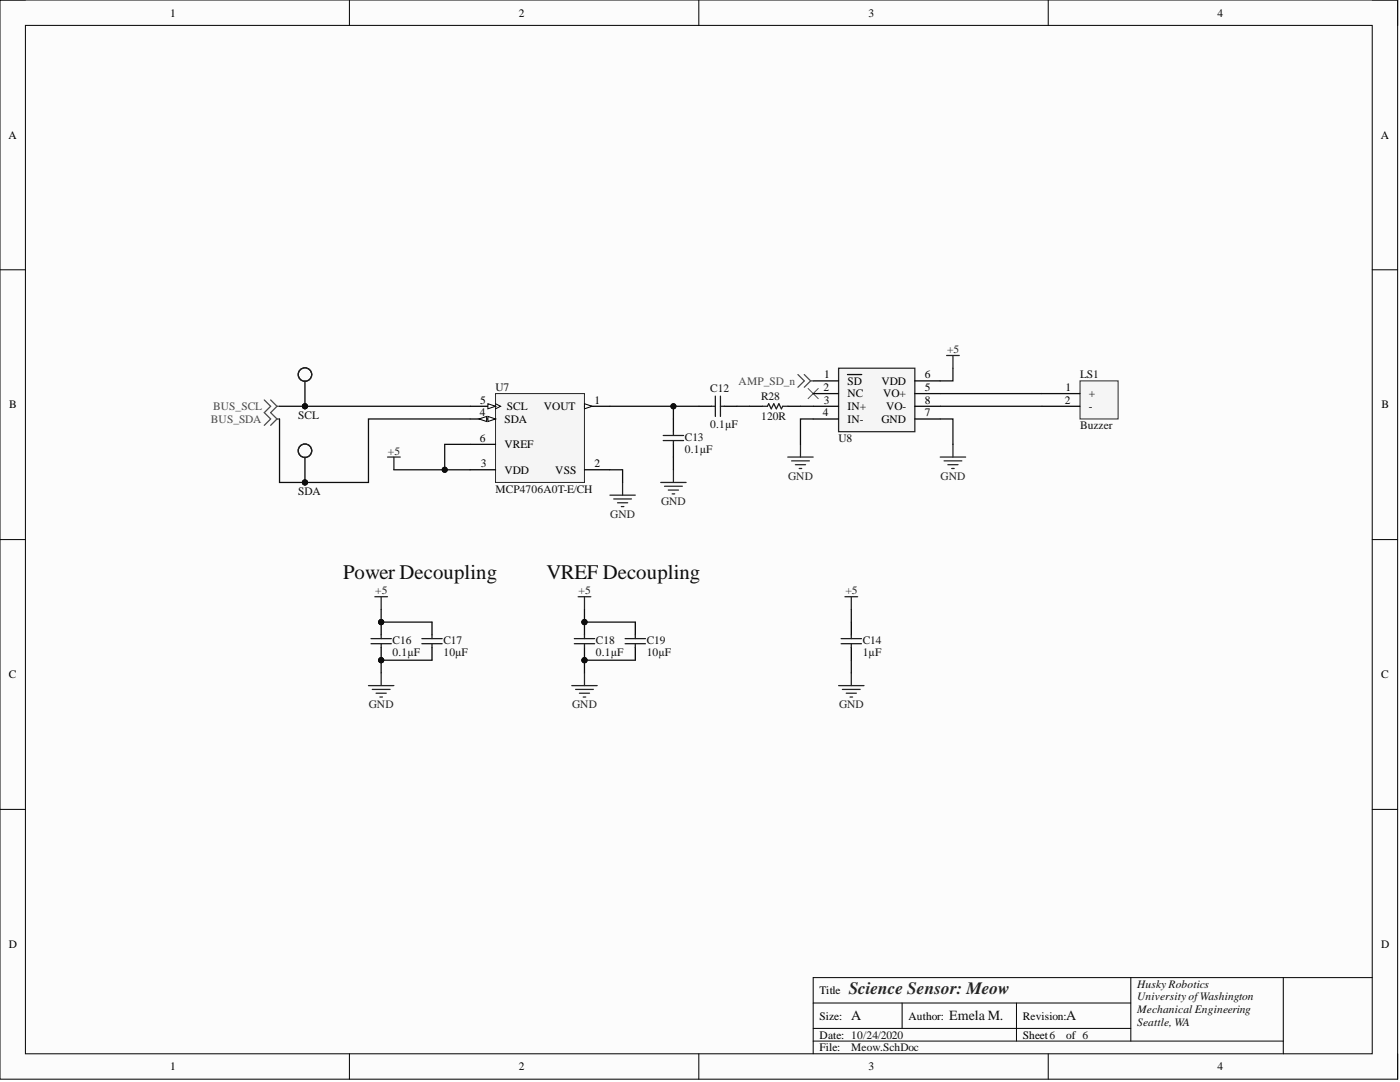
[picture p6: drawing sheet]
<svg xmlns="http://www.w3.org/2000/svg" width="279mm" height="216mm" viewBox="0 0 279 216" stroke-linecap="round" stroke-linejoin="round" font-family="sans-serif">
<path d="M0 0h278.9v215.3h-278.9z" fill-rule="evenodd" fill="#fcfcfc"/>
<path d="M0 0h278.9v215.3h-278.9z" fill="none" stroke="#000" stroke-width=".2"/>
<path d="M5.1 5.1h268.8v205.2h-268.8z" fill-rule="evenodd" fill="#fcfcfc"/>
<g fill="none" stroke="#000" stroke-width=".2">
<path d="M0 0h5.1M5.1 5.1h268.8v205.2h-268.8zM69.7 0v5.1M139.5 0v5.1M209.2 0v5.1M273.9 0h5v5.1M0 53.8h5.1M273.9 53.8h5M0 107.7h5.1M273.9 107.7h5M0 161.5h5.1M273.9 161.5h5"/>
<path d="M225.7 195.1v12.6M256.1 195.1v15.2M273.9 195.1h-111.6v15.2M69.7 210.3v5M139.5 210.3v5M162.3 200.1h63.4M162.3 207.7h93.8M162.3 205.2h63.4M180 200.1v5.1M202.9 200.1v7.6M209.2 210.3v5M278.9 210.3v5"/>
</g>
<path d="M77.3 91.2h2.6M78.6 91.2v2.5" fill="none" stroke="#262626" stroke-width=".25"/>
<path d="M52.7 79.8l1.3 1.3-1.3 1.2 1.3 1.3-1.3 1.3M54 79.8l1.3 1.3M55.3 81.1l-1.3 1.2 1.3 1.3M55.3 81.1h.5M55.3 83.6l-1.3 1.3M55.3 83.6h.5" fill="none" stroke="#4c4c4c" stroke-width=".25"/>
<path d="M98.9 78.5h17.7v17.8h-17.7z" fill-rule="evenodd" fill="#f5f5f5"/>
<path d="M98.9 78.5h17.7v17.8h-17.7z" fill="none" stroke="#262626" stroke-width=".2"/>
<path d="M116.6 81.1h5.1" fill="none" stroke="#000" stroke-width=".25"/>
<path d="M116.6 80.6l1.6 .5-1.6 .5z" fill="#fbfbfb"/>
<path d="M116.6 80.6l1.6 .5-1.6 .5z" fill="none" stroke="#000" stroke-width=".2"/>
<path d="M93.8 88.7h5.1M93.8 83.6h5.1M116.6 93.7h5.1" fill="none" stroke="#000" stroke-width=".25"/>
<path d="M97.4 83.1l1.5 .5-1.5 .5z" fill="#fbfbfb"/>
<path d="M97.4 83.1l1.5 .5-1.5 .5z" fill="none" stroke="#000" stroke-width=".2"/>
<path d="M95.6 83.6l1.5-.5v1z" fill="#fbfbfb"/>
<path d="M95.6 83.6l1.5-.5v1z" fill="none" stroke="#000" stroke-width=".2"/>
<path d="M93.8 81.1h5.1" fill="none" stroke="#000" stroke-width=".25"/>
<path d="M97.4 80.6l1.5 .5-1.5 .5z" fill="#fbfbfb"/>
<path d="M97.4 80.6l1.5 .5-1.5 .5zM98.9 80.6l1 .5-1 .5" fill="none" stroke="#000" stroke-width=".2"/>
<path d="M93.8 93.7h5.1" fill="none" stroke="#000" stroke-width=".25"/>
<path d="M121.7 98.8h5.1M122.5 99.6h3.5M124.3 96.3v2.5M131.9 96.3h5M132.6 97h3.6M133.4 97.8h2M134.1 98.5h.5M134.4 93.7v2.6M123.2 100.3h2.1M124 101.1h.5" fill="none" stroke="#262626" stroke-width=".25"/>
<path d="M215.5 76h7.6v7.6h-7.6z" fill-rule="evenodd" fill="#f5f5f5"/>
<path d="M215.5 76h7.6v7.6h-7.6z" fill="none" stroke="#262626" stroke-width=".2"/>
<path d="M207.9 78.5h7.6M207.9 81.1h7.6" fill="none" stroke="#000" stroke-width=".25"/>
<path d="M161.3 77.5l2 2M163.3 77.5l-2 2" fill="none" stroke="#4c4c4c" stroke-width=".2"/>
<path d="M167.4 73.5h15.2v12.6h-15.2z" fill-rule="evenodd" fill="#f5f5f5"/>
<g fill="none" stroke="#262626" stroke-width=".25">
<path d="M167.4 73.5h15.2v12.6h-15.2zM188.9 70.9h2.5M190.2 70.9v2.6M157.2 91.2h5.1M158 92h3.5M158.7 92.7h2.1M159.5 93.5h.5M159.8 88.7v2.5M187.6 91.2h5.1M188.4 92h3.6M189.2 92.7h2M189.9 93.5h.5"/>
<path d="M190.2 88.7v2.5M74.8 119.1h2.5M76.1 119.1v2.5M115.4 119.1h2.5M116.6 119.1v2.5M168.6 119.1h2.6M169.9 119.1v2.5M73.5 136.8h5.1M74.3 137.6h3.5M75.1 138.3h2M75.8 139.1h.5M76.1 134.3v2.5"/>
<path d="M114.1 136.8h5.1M114.9 137.6h3.5M115.6 138.3h2.1M116.4 139.1h.5M116.6 134.3v2.5M167.4 136.8h5M168.1 137.6h3.6M168.9 138.3h2M169.6 139.1h.5M169.9 134.3v2.5"/>
</g>
<g fill="none" stroke="#000" stroke-width=".25">
<path d="M162.3 76h5.1M162.3 78.5h5.1M169.1 74.7h2.9M182.6 76h5M182.6 78.5h5M134.4 83.6v2.5M134.4 88.7v2.5M139.5 81.1h2.5M144.5 81.1h2.6M149.6 81.1h2.5M157.2 81.1h2.6M162.3 81.1h5.1"/>
<path d="M162.3 83.6h5.1M182.6 81.1h5M182.6 83.6h5M169.9 124.1v2.6M169.9 129.2v2.5"/>
</g>
<path d="M159.2 74.7l1.3 1.3-1.3 1.3M160.5 74.7l1.3 1.3M161.8 76l-1.3 1.3M161.8 76h.5" fill="none" stroke="#4c4c4c" stroke-width=".25"/>
<g fill="none" stroke="#1c1c1c" stroke-width=".25">
<path d="M142.8 79v4.1M143.8 79v4.1M132.4 86.9h4M132.4 87.9h4M134.4 86.1v.8M134.4 87.9v.8M142 81.1h.8M143.8 81.1h.7M152.1 81.1h1.1l.2-.5 .5 1 .5-1 .5 1 .5-1 .5 1 .3-.5h1M167.9 127.4h4M167.9 128.4h4M169.9 126.7v.7"/>
<path d="M169.9 128.4v.8"/>
</g>
<circle cx="76.1" cy="131.7" r=".51" fill="#0e0e0e"/>
<circle cx="76.1" cy="131.7" r=".51" fill="none" stroke="#0e0e0e" stroke-width=".2"/>
<circle cx="76.1" cy="124.1" r=".51" fill="#0e0e0e"/>
<circle cx="76.1" cy="124.1" r=".51" fill="none" stroke="#0e0e0e" stroke-width=".2"/>
<path d="M76.1 129.2v2.5" fill="none" stroke="#000" stroke-width=".25"/>
<circle cx="76.1" cy="131.7" r=".51" fill="#0e0e0e"/>
<circle cx="76.1" cy="131.7" r=".51" fill="none" stroke="#0e0e0e" stroke-width=".2"/>
<path d="M76.1 124.1v2.6" fill="none" stroke="#000" stroke-width=".25"/>
<circle cx="76.1" cy="124.1" r=".51" fill="#0e0e0e"/>
<circle cx="76.1" cy="124.1" r=".51" fill="none" stroke="#0e0e0e" stroke-width=".2"/>
<path d="M74 127.4h4.1M74 128.4h4.1M76.1 126.7v.7M76.1 128.4v.8M84.2 127.4h4M84.2 128.4h4M86.2 126.7v.7M86.2 128.4v.8" fill="none" stroke="#1c1c1c" stroke-width=".25"/>
<path d="M86.2 124.1v2.6M86.2 129.2v2.5" fill="none" stroke="#000" stroke-width=".25"/>
<circle cx="116.6" cy="131.7" r=".51" fill="#0e0e0e"/>
<circle cx="116.6" cy="131.7" r=".51" fill="none" stroke="#0e0e0e" stroke-width=".2"/>
<circle cx="116.6" cy="124.1" r=".51" fill="#0e0e0e"/>
<circle cx="116.6" cy="124.1" r=".51" fill="none" stroke="#0e0e0e" stroke-width=".2"/>
<path d="M116.6 129.2v2.5" fill="none" stroke="#000" stroke-width=".25"/>
<circle cx="116.6" cy="131.7" r=".51" fill="#0e0e0e"/>
<circle cx="116.6" cy="131.7" r=".51" fill="none" stroke="#0e0e0e" stroke-width=".2"/>
<path d="M116.6 124.1v2.6" fill="none" stroke="#000" stroke-width=".25"/>
<circle cx="116.6" cy="124.1" r=".51" fill="#0e0e0e"/>
<circle cx="116.6" cy="124.1" r=".51" fill="none" stroke="#0e0e0e" stroke-width=".2"/>
<path d="M114.6 127.4h4.1M114.6 128.4h4.1M116.6 126.7v.7M116.6 128.4v.8M124.8 127.4h4M124.8 128.4h4M126.8 126.7v.7M126.8 128.4v.8" fill="none" stroke="#1c1c1c" stroke-width=".25"/>
<path d="M126.8 124.1v2.6M126.8 129.2v2.5" fill="none" stroke="#000" stroke-width=".25"/>
<path d="M169.9 121.6v2.5" fill="none" stroke="#0e0e0e" stroke-width=".25"/>
<circle cx="60.9" cy="81.1" r=".51" fill="#0e0e0e"/>
<circle cx="60.9" cy="81.1" r=".51" fill="none" stroke="#0e0e0e" stroke-width=".2"/>
<path d="M60.9 76v5.1" fill="none" stroke="#000" stroke-width=".25"/>
<circle cx="60.9" cy="81.1" r=".51" fill="#0e0e0e"/>
<circle cx="60.9" cy="81.1" r=".51" fill="none" stroke="#0e0e0e" stroke-width=".2"/>
<circle cx="60.9" cy="74.7" r="1.34" fill="none" stroke="#1c1c1c" stroke-width=".25"/>
<circle cx="60.9" cy="96.3" r=".51" fill="#0e0e0e"/>
<circle cx="60.9" cy="96.3" r=".51" fill="none" stroke="#0e0e0e" stroke-width=".2"/>
<path d="M60.9 91.2v5.1" fill="none" stroke="#000" stroke-width=".25"/>
<circle cx="60.9" cy="96.3" r=".51" fill="#0e0e0e"/>
<circle cx="60.9" cy="96.3" r=".51" fill="none" stroke="#0e0e0e" stroke-width=".2"/>
<circle cx="60.9" cy="89.9" r="1.34" fill="none" stroke="#1c1c1c" stroke-width=".25"/>
<path d="M55.8 83.6v12.7h17.7v-12.7h20.3" fill="none" stroke="#0e0e0e" stroke-width=".25"/>
<circle cx="60.9" cy="96.3" r=".51" fill="#0e0e0e"/>
<circle cx="60.9" cy="96.3" r=".51" fill="none" stroke="#0e0e0e" stroke-width=".2"/>
<path d="M55.8 81.1h38" fill="none" stroke="#0e0e0e" stroke-width=".25"/>
<circle cx="60.9" cy="81.1" r=".51" fill="#0e0e0e"/>
<circle cx="60.9" cy="81.1" r=".51" fill="none" stroke="#0e0e0e" stroke-width=".2"/>
<path d="M86.2 131.7h-10.1v2.6" fill="none" stroke="#0e0e0e" stroke-width=".25"/>
<circle cx="76.1" cy="131.7" r=".51" fill="#0e0e0e"/>
<circle cx="76.1" cy="131.7" r=".51" fill="none" stroke="#0e0e0e" stroke-width=".2"/>
<path d="M76.1 121.6v2.5h10.1" fill="none" stroke="#0e0e0e" stroke-width=".25"/>
<circle cx="76.1" cy="124.1" r=".51" fill="#0e0e0e"/>
<circle cx="76.1" cy="124.1" r=".51" fill="none" stroke="#0e0e0e" stroke-width=".2"/>
<path d="M78.6 93.7h10.2" fill="none" stroke="#0e0e0e" stroke-width=".25"/>
<circle cx="88.8" cy="93.7" r=".51" fill="#0e0e0e"/>
<circle cx="88.8" cy="93.7" r=".51" fill="none" stroke="#0e0e0e" stroke-width=".2"/>
<path d="M93.8 88.7h-5v5h5" fill="none" stroke="#0e0e0e" stroke-width=".25"/>
<circle cx="88.8" cy="93.7" r=".51" fill="#0e0e0e"/>
<circle cx="88.8" cy="93.7" r=".51" fill="none" stroke="#0e0e0e" stroke-width=".2"/>
<path d="M126.8 131.7h-10.2v2.6" fill="none" stroke="#0e0e0e" stroke-width=".25"/>
<circle cx="116.6" cy="131.7" r=".51" fill="#0e0e0e"/>
<circle cx="116.6" cy="131.7" r=".51" fill="none" stroke="#0e0e0e" stroke-width=".2"/>
<path d="M116.6 121.6v2.5h10.2" fill="none" stroke="#0e0e0e" stroke-width=".25"/>
<circle cx="116.6" cy="124.1" r=".51" fill="#0e0e0e"/>
<circle cx="116.6" cy="124.1" r=".51" fill="none" stroke="#0e0e0e" stroke-width=".2"/>
<path d="M121.7 93.7h2.6v2.6M121.7 81.1h17.8" fill="none" stroke="#0e0e0e" stroke-width=".25"/>
<circle cx="134.4" cy="81.1" r=".51" fill="#0e0e0e"/>
<circle cx="134.4" cy="81.1" r=".51" fill="none" stroke="#0e0e0e" stroke-width=".2"/>
<path d="M187.6 78.5h20.3M190.2 73.5v2.5h-2.6M134.4 81.1v2.5M134.4 91.2v2.5M147.1 81.1h2.5M159.8 81.1h2.5M162.3 83.6h-2.5v5.1M187.6 83.6h2.6v5.1M187.6 81.1h20.3" fill="none" stroke="#0e0e0e" stroke-width=".25"/>
<circle cx="134.4" cy="81.1" r=".51" fill="#0e0e0e"/>
<circle cx="134.4" cy="81.1" r=".51" fill="none" stroke="#0e0e0e" stroke-width=".2"/>
<path d="M169.9 131.7v2.6" fill="none" stroke="#0e0e0e" stroke-width=".25"/>
<g font-size="4.1" fill="#0e0e0e">
<text x="68.5" y="115.6">Power Decoupling</text>
<text x="109" y="115.6">VREF Decoupling</text>
</g>
<text font-size="3.5" fill="#262626" x="169.4" y="198.4">Science Sensor: Meow</text>
<g font-size="2.8" fill="#0e0e0e">
<text x="169.9" y="203.6">A</text>
<text x="189.4" y="203.6">Emela M.</text>
<text x="212.7" y="203.6">A</text>
</g>
<g font-size="2.3">
<text x="34" y="3.3">1</text>
<text x="103.5" y="3.3">2</text>
<text x="173.4" y="3.3">3</text>
<text x="243" y="3.3">4</text>
<text x="1.7" y="27.7">A</text>
<text x="275.5" y="27.7">A</text>
<text x="164.5" y="75.5">1</text>
<text x="169.1" y="76.8">SD</text>
<text x="175.9" y="76.8">VDD</text>
<text x="184.6" y="75.5">6</text>
<text x="1.9" y="81.5">B</text>
<text x="95.8" y="83.1">4</text>
<text x="95.9" y="80.6">5</text>
<text x="101.2" y="81.8">SCL</text>
<text x="108.5" y="81.8">VOUT</text>
<text x="118.7" y="80.6">1</text>
<text x="164.2" y="83.1">4</text>
<text x="164.3" y="78">2</text>
<text x="164.4" y="80.6">3</text>
<text x="169.1" y="79.3">NC</text>
<text x="169.1" y="81.8">IN+</text>
<text x="176.2" y="79.3">VO+</text>
<text x="176.8" y="81.8">VO-</text>
<text x="184.6" y="80.6">8</text>
<text x="184.6" y="83.1">7</text>
<text x="184.6" y="78">5</text>
<text x="212.5" y="80.6">2</text>
<text x="212.7" y="78">1</text>
<text x="217.3" y="79.3">+</text>
<text x="217.3" y="81.8">-</text>
<text x="275.7" y="81.5">B</text>
<text x="95.8" y="88.2">6</text>
<text x="100.7" y="89.4">VREF</text>
<text x="100.7" y="84.4">SDA</text>
<text x="169.1" y="84.4">IN-</text>
<text x="175.9" y="84.4">GND</text>
<text x="95.9" y="93.2">3</text>
<text x="100.7" y="94.5">VDD</text>
<text x="110.8" y="94.5">VSS</text>
<text x="118.7" y="93.2">2</text>
<text x="1.8" y="135.4">C</text>
<text x="275.6" y="135.4">C</text>
<text x="1.8" y="189.2">D</text>
<text x="275.6" y="189.2">D</text>
<text x="163.6" y="198.4">Title</text>
<text x="163.6" y="203.4">Size:</text>
<text x="181.3" y="203.4">Author:</text>
<text x="204.1" y="203.4">Revision:</text>
<text x="163.6" y="207.2">Date: 10/24/2020</text>
<text x="163.6" y="209.8">File:</text>
<text x="204.1" y="207.2">Sheet6</text>
<text x="212.7" y="207.2">of 6</text>
<text x="34" y="213.6">1</text>
<text x="103.5" y="213.6">2</text>
<text x="173.4" y="213.6">3</text>
<text x="243" y="213.6">4</text>
</g>
<g font-size="2.3" fill="#262626">
<text x="189" y="70.4">+5</text>
<text x="77.4" y="90.7">+5</text>
<text x="157.3" y="95.8">GND</text>
<text x="187.7" y="95.8">GND</text>
<text x="131.9" y="100.8">GND</text>
<text x="121.8" y="103.4">GND</text>
<text x="74.9" y="118.6">+5</text>
<text x="115.5" y="118.6">+5</text>
<text x="168.7" y="118.6">+5</text>
<text x="73.6" y="141.4">GND</text>
<text x="114.2" y="141.4">GND</text>
<text x="167.4" y="141.4">GND</text>
</g>
<g font-size="2.3" fill="#4c4c4c">
<text x="147.4" y="76.8">AMP_SD_n</text>
<text x="42.5" y="81.8">BUS_SCL</text>
<text x="42.1" y="84.4">BUS_SDA</text>
</g>
<g font-size="2.3" fill="#0e0e0e">
<text x="215.5" y="75.5">LS1</text>
<text x="59.5" y="83.6">SCL</text>
<text x="98.9" y="78">U7</text>
<text x="141.7" y="78.3">C12</text>
<text x="151.9" y="83.9">120R</text>
<text x="151.9" y="79.8">R28</text>
<text x="136.7" y="87.9">C13</text>
<text x="141.7" y="85.4">0.1µF</text>
<text x="167.4" y="88.2">U8</text>
<text x="215.5" y="85.6">Buzzer</text>
<text x="136.7" y="90.4">0.1µF</text>
<text x="59.5" y="98.8">SDA</text>
<text x="98.9" y="98.3">MCP4706A0T-E/CH</text>
<text x="78.4" y="131">0.1µF</text>
<text x="78.4" y="128.4">C16</text>
<text x="88.5" y="131">10µF</text>
<text x="88.5" y="128.4">C17</text>
<text x="118.9" y="131">0.1µF</text>
<text x="118.9" y="128.4">C18</text>
<text x="129.1" y="131">10µF</text>
<text x="129.1" y="128.4">C19</text>
<text x="172.2" y="131">1µF</text>
<text x="172.2" y="128.4">C14</text>
<text x="226.9" y="197.1">Husky Robotics</text>
<text x="226.9" y="199.6">UniversityofWashington</text>
<text x="226.9" y="202.2">Mechanical Engineering</text>
<text x="169.9" y="209.8">Meow.SchDoc</text>
<text x="226.9" y="204.7">Seattle, WA</text>
</g>
</svg>
